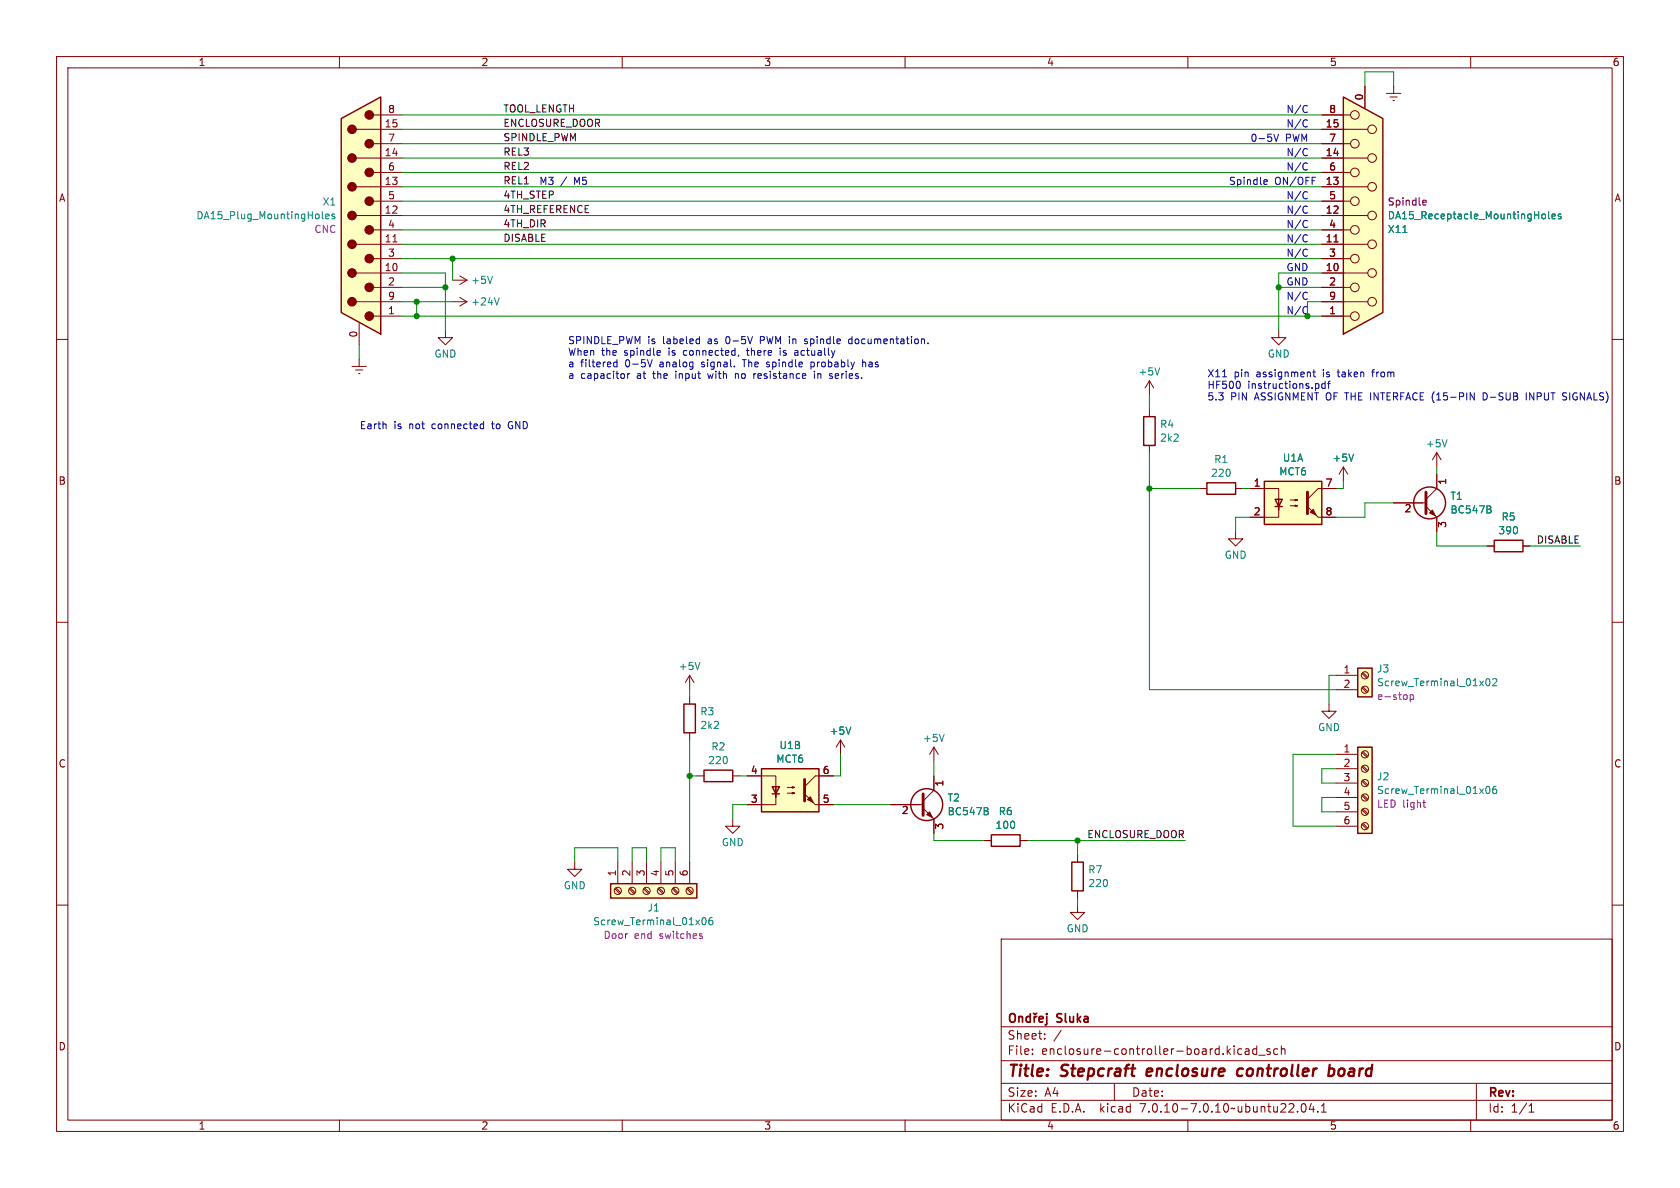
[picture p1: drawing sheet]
<svg xmlns="http://www.w3.org/2000/svg" width="297mm" height="210mm" viewBox="0 0 297 210" stroke-linecap="round" stroke-linejoin="round" font-family="sans-serif">
<g fill="none" stroke="#840000" stroke-width=".18">
<path d="M10 10h277v190h-277zM12 12h273v186h-273zM60 10v2M110 10v2M160 10v2M210 10v2M260 10v2M10 60h2M80 49.5h2.5M81.3 48.8l1.2 .7M82.5 49.5l-1.2 .8M285 60h2"/>
<path d="M203.2 67.3l-.8 1.3M203.2 67.3v2.6M203.2 72.4v1.3M203.2 78.7v1.3M203.2 67.3l.8 1.3M212.1 86.4h1.3M218.4 86.4h1.3M246.4 88.9h5.7M252.1 89.5l1.9 1.9v2.6M254 80l-.8 1.3M254 80v2.6M254 83.8v2.6l-1.9 1.9"/>
<path d="M254 80l.8 1.3M262.9 96.5h1.3M269.2 96.5h1.3M10 110h2M236.2 119.4h3.8M240.8 119l.8 .9M240.9 118.9l.9 .8M285 110h2M132.1 137.2h5.1v3.8v-1.9M139.2 139.2h1.3l-.4 .1v-.2l.4 .1M147.3 137.2h-3.2l-1.9 1.9M148.6 130.8l-.8 1.3"/>
<path d="M148.6 130.8v2.6M148.6 130.8l.8 1.3M234.9 124.5v1.2h1.3l-1.3 1.3-1.2-1.3h1.2M236.2 133.4h3.8M236.2 135.9h3.8M236.2 138.4h3.8M236.2 121.9h3.8M240.8 138.1l.8 .8M240.8 135.6l.8 .8M240.8 133l.8 .9M240.8 121.6l.8 .8M240.9 137.9l.9 .9"/>
<path d="M240.9 135.4l.9 .8M240.9 132.8l.9 .9M240.9 121.4l.9 .9M10 160h2M137.2 140.3v1.9h-5.1M139.2 140.2h1.3l-.4 .1v-.2l.4 .1M144.1 142.2h3.2M190.5 151.1v1.3M190.5 157.5v1.3M236.2 141h3.8M236.2 143.5h3.8M236.2 146.1h3.8"/>
<path d="M240.8 145.7l.8 .9M240.8 143.2l.8 .8M240.8 140.6l.8 .9M240.9 145.5l.9 .9M240.9 143l.9 .8M240.9 140.5l.9 .8M285 160h2M177 166h108v32h-108zM190.5 160v1.3h1.3l-1.3 1.3-1.3-1.3h1.3M60 198v2M110 198v2M160 198v2"/>
<path d="M177 194.5h108M177 191.5h108M177 187.5h108M177 181.5h108M182.5 186.3v.1M182.5 185.5v.1M184.7 183.6v.1M184.7 182.8v.1M187.6 182.1l-1.3 2M197 191.5v3M210 198v2M218.9 186.3l.2 .1 .4-.1"/>
<path d="M219.5 185.5l-.4-.1-.2 .1M220.2 185.5h.5l.1 .9M220.8 185.8h-.5a.29 .29 0 0 0-.2 .3 .29 .29 0 0 0 .2 .3l.5-.1M222.2 185.5l-.5-.1-.2 .3v.4l.1 .2h.6M222.2 184.9v1.5M222.5 186.5h1.2M224.5 185.5l-.3-.1-.2 .2v.2l.5 .2v.3h-.5M225.9 185.5l-.4-.1-.3 .3v.4l.1 .2h.6M226.5 185.5l.2-.1 .4 .1 .1 .9M226.5 184.9v1.5M229.4 196.5v.1M230.2 195.2l.2-.1a.81 .81 0 0 1 .6 .6 .81 .81 0 0 1-.3 .8l-.2 .1a.81 .81 0 0 1-.3-1.4z"/>
<path d="M231.8 195l-.3 1.1h.9M232.2 195.6v1M233 196.5v.1M233.6 196.6h.9M233.6 195.5l.4-.4v1.5M260 198v2M261 191.5v6.5M270.3 196.6h.9M270.3 195.5l.4-.4v1.5"/>
<circle cx="241.3" cy="119.4" r=".63"/>
<circle cx="241.3" cy="121.9" r=".63"/>
<circle cx="241.3" cy="135.9" r=".63"/>
<circle cx="241.3" cy="133.3" r=".63"/>
<circle cx="241.3" cy="138.4" r=".63"/>
<circle cx="241.3" cy="143.5" r=".63"/>
<circle cx="241.3" cy="141" r=".63"/>
<circle cx="241.3" cy="146" r=".63"/>
</g>
<path d="M202.9 189l-.2 .9 .2 .3M203.7 189.4l-1 .1M219.7 189a.66 .66 0 0 0-.9 .3l-.1 .5 .1 .3 .2 .1 .6-.1M235 189l.2-.1 .5 .1 .2 .3-.1 .5a.66 .66 0 0 1-1 .3M235.1 188.2l-.3 2" fill="none" stroke="#840000" stroke-width=".4"/>
<path d="M178.6 179.4a.5 .5 0 0 1 .5-.2 .5 .5 0 0 1 .4 .5v.5a.5 .5 0 0 1-.5 .5 .5 .5 0 0 1-.5-.5zM180.1 179.7v1M180.1 179.8l.2-.1 .4 .1 .1 .9M182.1 179.8l-.4-.1-.3 .3v.4l.2 .2h.5M182.1 179.2v1.5M182.7 179.1l.3 .2 .3-.2M182.8 179.7v1M183.3 179.7l-.3 .1-.2 .2M185.1 179.2v.1M185.1 179.7v1.3l-.3 .2M183.7 180.2l.7-.2-.1-.2-.4-.1-.2 .2 .1 .7h.5" fill="none" stroke="#840000" stroke-width=".3"/>
<g fill="none" stroke="#840000" stroke-width=".25">
<path d="M202.2 73.7h2v5h-2zM213.4 85.3h5v2.1h-5zM264.2 95.5h5v2h-5zM240 118.1h2.6v5.1h-2.6zM134.6 135.9h10.2v7.6h-10.2zM136.5 139.1h1.3l-.6 1.2zM240 132.1h2.6v15.2h-2.6zM136.5 140.3h1.3M189.5 152.4h2v5.1h-2z"/>
<circle cx="252.7" cy="88.9" r="2.82"/>
</g>
<path d="M87 48.8l-.4 1.3M205 65l-.4 1.3M255.8 77.7l-.4 1.3M263.3 90l.3 .3v.3l-.2 .1M263.4 89.5l.2 .2-.2 .3M150.4 128.5l-.4 1.3M262.8 139.1l.2-.1a.68 .68 0 0 1 .4 .6 .68 .68 0 0 1-.4 .7l-.2-.1-.1-.4zM262.8 120.1l.2-.1a.68 .68 0 0 1 .4 .6 .68 .68 0 0 1-.4 .6l-.2-.1-.1-.4zM263.9 120.1l.5-.1 .2 .3-.8 .9h.8M264.5 139l-.4 .1a.85 .85 0 0 0 0 1.2l.4-.1 .1-.5-.2-.2-.4 .1-.1 .1" fill="none" stroke="#008484" stroke-width=".18"/>
<g fill="#ffffc2" stroke="#ffffc2" stroke-width=".18">
<path d="M134.6 135.9h10.2v7.6h-10.2z"/>
<path d="M240 132.1h2.6v15.2h-2.6z"/>
<path d="M240 118.1h2.6v5.1h-2.6z"/>
</g>
<g fill="#840000" stroke="#840000" stroke-width=".18">
<path d="M142.2 140.3l1.9 1.9z"/>
<path d="M142.7 141.4l.6-.6 .5 1.1z"/>
<path d="M252.7 90.7l.5-.5 .5 1z"/>
</g>
<path d="M252.1 87v3.8M142.2 137.8v3.8" fill="none" stroke="#840000" stroke-width=".51"/>
<path d="M249.3 122.8v1.3M249.3 122.9l.4-.1 .2 .2-.1 .6h-.5M251.5 141.9h.5M251.7 142.5l.3 .2" fill="none" stroke="#840084" stroke-width=".18"/>
<path d="M60.3 21l7-3.9v42l-7-3.9z" fill="#ffffc2"/>
<g fill="#840000" stroke="#840000" stroke-width=".18">
<path d="M231.1 89.5l1.9 1.9z"/>
<path d="M231.6 90.6l.6-.6 .5 1.1z"/>
<circle cx="65.3" cy="55.9" r=".76"/>
<circle cx="65.3" cy="50.8" r=".76"/>
<circle cx="65.3" cy="45.7" r=".76"/>
<circle cx="65.3" cy="40.6" r=".76"/>
<circle cx="65.3" cy="35.6" r=".76"/>
<circle cx="65.3" cy="30.5" r=".76"/>
<circle cx="65.3" cy="25.4" r=".76"/>
<circle cx="65.3" cy="20.3" r=".76"/>
<circle cx="62.2" cy="53.3" r=".76"/>
<circle cx="62.2" cy="48.3" r=".76"/>
<circle cx="62.2" cy="43.2" r=".76"/>
<circle cx="62.2" cy="38.1" r=".76"/>
<circle cx="62.2" cy="33" r=".76"/>
<circle cx="62.2" cy="27.9" r=".76"/>
<circle cx="62.2" cy="22.9" r=".76"/>
</g>
<g fill="none" stroke="#840000" stroke-width=".18">
<path d="M245.1 16.5h2.5M245.7 17.1h1.3M246.3 17.8h.2M246.4 15.2v1.3M63 38.1h8.1M63 33h8.1M63 27.9h8.1M63 22.9h8.1M66 35.6h5.1M66 30.5h5.1M66 25.4h5.1M66 20.3h5.1"/>
<path d="M63 53.3h8.1M63 48.3h8.1M63 43.2h8.1M63.5 57.2v3.8M66 55.9h5.1M66 50.8h5.1M66 45.7h5.1M66 40.6h5.1M69.5 42.8h.7M226.1 58.4v1.3h1.2l-1.2 1.3-1.3-1.3h1.3M221 86.4h5.1v3.8v-1.9M226.1 89.5v1.9h-5.1"/>
<path d="M228.1 89.4h1.3l-.4 .1v-.2l.4 .1M228.1 88.4h1.3l-.4 .1v-.2l.4 .1M233 91.4h3.2M236.2 86.4h-3.2l-1.9 1.9M237.5 82.6l-.8 1.2M237.5 82.6v2.5M237.5 82.6l.8 1.2"/>
</g>
<path d="M60.3 21l7-3.9v42l-7-3.9zM223.5 85.1h10.2v7.6h-10.2zM225.4 88.3h1.3l-.6 1.2zM225.4 89.5h1.3" fill="none" stroke="#840000" stroke-width=".25"/>
<path d="M57 37.4v1.1l.2 .2M57.6 38.3l.6-.2-.1-.2-.3-.1-.2 .2v.6h.5M59.1 37.9l-.3-.1-.1 .2v.2l.4 .1v.3h-.4M239.3 80.3l-.4 1.2" fill="none" stroke="#008484" stroke-width=".18"/>
<path d="M223.5 85.1h10.2v7.6h-10.2z" fill="#ffffc2" stroke="#ffffc2" stroke-width=".18"/>
<path d="M231.1 87v3.8" fill="none" stroke="#840000" stroke-width=".51"/>
<path d="M237.5 17.1l7 3.9v34.2l-7 3.9z" fill="#ffffc2"/>
<g fill="none" stroke="#840000" stroke-width=".18">
<path d="M241.3 15.2v3.9M233.7 20.3h5.1M233.7 22.9h8.1M233.7 25.4h5.1M233.7 27.9h8.1M233.7 30.5h5.1M233.7 33h8.1M233.7 35.6h5.1M233.7 38.1h8.1M78.7 58.4v1.3h1.3l-1.3 1.3-1.2-1.3h1.2M80 53.3h2.5M81.3 52.6l1.2 .7"/>
<path d="M82.5 53.3l-1.2 .8M233.7 40.6h5.1M233.7 43.2h8.1M233.7 45.7h5.1M233.7 48.3h8.1M233.7 50.8h5.1M233.7 53.3h8.1M233.7 55.9h5.1M235.8 42.8h.8M62.2 64.8h2.6M62.9 65.4h1.2M63.4 66h.2"/>
<path d="M63.5 63.5v1.3M218.4 94v1.3h1.3l-1.3 1.2-1.2-1.2h1.2M221 86.4h2.5M221 91.4h2.5M233.7 86.4h2.5M233.7 91.4h2.5M246.4 88.9h5.1M254 83.8v2.6M254 91.4v2.6M262.9 96.5h1.3M269.2 96.5h1.3M121.9 119.4l-.7 1.3"/>
<path d="M121.9 119.4v2.5M121.9 119.4l.8 1.3M121.9 123.2v1.3M121.9 129.5v1.3M123.2 137.2h1.3M129.5 137.2h1.3M132.1 137.2h2.5M144.8 137.2h2.5M165.1 137.2v2.5l-1.9 1.9M165.1 132.1v2.5M165.1 132.1l-.8 1.3M165.1 132.1l.8 1.3"/>
<path d="M101.6 152.4v1.3h1.3l-1.3 1.2-1.3-1.2h1.3M108.7 157.1l.9 .9M108.9 156.9l.8 .9M109.2 152.4v3.8M111.3 157.1l.8 .9M111.4 156.9l.9 .9M111.8 152.4v3.8M113.8 157.1l.8 .9M114 156.9l.8 .9M114.3 152.4v3.8M116.3 157.1l.9 .9M116.5 156.9l.8 .9"/>
<path d="M116.8 152.4v3.8M118.9 157.1l.8 .9M119 156.9l.9 .9M119.4 152.4v3.8M121.4 157.1l.9 .9M121.6 156.9l.8 .9M121.9 152.4v3.8M129.5 144.8v1.3h1.3l-1.3 1.2-1.2-1.2h1.2M132.1 142.2h2.5M144.8 142.2h2.5M157.5 142.2h5.7M163.2 142.9l1.9 1.9v2.5"/>
<path d="M174 148.6h1.3M180.3 148.6h1.3"/>
<circle cx="239.5" cy="25.4" r=".76"/>
<circle cx="239.5" cy="35.6" r=".76"/>
<circle cx="239.5" cy="20.3" r=".76"/>
<circle cx="239.5" cy="30.5" r=".76"/>
<circle cx="242.6" cy="22.9" r=".76"/>
<circle cx="242.6" cy="27.9" r=".76"/>
<circle cx="242.6" cy="33" r=".76"/>
<circle cx="242.6" cy="38.1" r=".76"/>
<circle cx="239.5" cy="40.6" r=".76"/>
<circle cx="239.5" cy="55.9" r=".76"/>
<circle cx="239.5" cy="45.7" r=".76"/>
<circle cx="239.5" cy="50.8" r=".76"/>
<circle cx="242.6" cy="43.2" r=".76"/>
<circle cx="242.6" cy="48.3" r=".76"/>
<circle cx="242.6" cy="53.3" r=".76"/>
<circle cx="109.2" cy="157.5" r=".63"/>
<circle cx="111.8" cy="157.5" r=".63"/>
<circle cx="114.3" cy="157.5" r=".63"/>
<circle cx="116.8" cy="157.5" r=".63"/>
<circle cx="119.4" cy="157.5" r=".63"/>
<circle cx="121.9" cy="157.5" r=".63"/>
</g>
<g fill="none" stroke="#840000" stroke-width=".25">
<path d="M237.5 17.1l7 3.9v34.2l-7 3.9zM120.9 124.5h2v5h-2zM124.5 136.1h5v2.1h-5zM107.9 156.2h15.3v2.6h-15.3zM175.3 147.6h5v2h-5z"/>
<circle cx="163.8" cy="142.2" r="2.82"/>
</g>
<g fill="none" stroke="#008484" stroke-width=".18">
<path d="M272.8 37.8l.3 .1 .1 .2v.5l-.4 .1M273.8 37.4v1.1l.2 .2M274.4 38.3l.6-.2-.1-.2-.3-.1-.2 .2v.6h.5M275.9 37.9l-.3-.1-.1 .2v.2l.4 .1v.3h-.4M88.3 52.6l-.5 1.3M248 41.1h.7M239.3 80.3l-.4 1.2M263.3 90l.3 .3v.3l-.2 .1M263.4 89.5l.2 .2-.2 .3M123.7 117.1l-.4 1.3M150.4 128.5l-.4 1.3M166.9 129.8l-.4 1.3"/>
<path d="M174.4 143.4l.3 .2v.3l-.2 .1M174.5 142.8l.2 .2-.2 .3M124.2 162.3l.2-.1a.68 .68 0 0 1 .4 .6 .68 .68 0 0 1-.4 .7l-.2-.1-.1-.4zM125.9 162.2l-.4 .1a.86 .86 0 0 0 0 1.2l.5-.1v-.5l-.2-.2h-.3l-.2 .2"/>
</g>
<path d="M251.6 36.2h.5M251.6 35.5l.3-.1 .2 .3-.6 .1M124 165.5l.2 .2-.2 .2M124 165.1h.1" fill="none" stroke="#840084" stroke-width=".18"/>
<path d="M107.9 156.2h15.3v2.6h-15.3z" fill="#ffffc2" stroke="#ffffc2" stroke-width=".18"/>
<path d="M163.2 140.3v3.8" fill="none" stroke="#840000" stroke-width=".51"/>
<path d="M164.3 143.5l.5 1-1-.5z" fill="#840000" stroke="#840000" stroke-width=".18"/>
<g fill="none" stroke="#0000c2" stroke-width=".18">
<path d="M230.9 18.6l.2 .2M231.1 19.8l-.2 .1M223.5 32.5h.5M223.5 31.8h.4l.1 .3-.6 .1M225.2 23.7l.4 1.3 .4-1.3M230.9 33.9l.2 .1M230.9 39l.2 .1M230.9 28.8l.2 .1M230.9 36.4l.2 .1M230.9 26.3l.2 .1M230.9 21.2l.2 .1M231.1 35l-.2 .1"/>
<path d="M231.1 29.9l-.2 .2M231.1 37.6l-.2 .1M231.1 27.4l-.2 .1M231.1 22.3l-.2 .1M123.3 59.9l.4 .1M123.7 59.5v1.3M134.9 59.5h-.5v1.3M142.7 60l-.3-.1-.2 .2M150.6 60l-.3-.1-.3 .3 .1 .5h.5M150.6 59.5v1.3M230.9 54.2l.2 .1M230.9 41.5l.2 .1"/>
<path d="M230.9 44l.2 .2M230.9 51.7l.2 .1M231.1 55.3l-.2 .2M231.1 40.1l-.2 .1M231.1 42.6l-.2 .2M231.1 45.2l-.2 .1M231.1 52.8l-.2 .1M68.2 75l.1 .8M85.1 74.9l.4 .1M85.5 74.5v1.3M85.5 75.7l-.4 .1M90.1 74.6l-.3 .5 .3 .6"/>
<path d="M108.5 64.6l.2 .3 .4-.1M109.1 63.6v1.3M109.1 64.1l-.4-.1-.2 .2M111 66v.9M111.3 66l-.3 .3M115.3 63.6l-.4 1.3M116.6 62l.2 .3-.6 .1M116.7 62.7l-.1 .1M123.7 60.7l-.4 .1M125.1 66l.2 .9M130 66v.9M130.4 66l-.4 .2"/>
<path d="M130.6 62.7l-.1 .3M131.2 63.6h.7M131.9 62h.5M132.1 61.5l.1 1.2M133.6 66l-.3 .2M134.4 60.2h.5M135.5 64.8l.4 .1M135.6 64.4h.3M135.9 64l-.3 .1M137.9 61.5v.2M137.9 62v.8M140.5 62h.5"/>
<path d="M140.5 62.7h.6M141.1 62.3l-.6 .1M142.2 60.2l.6 .3M142.8 60.6l-.2 .2-.4-.1M143.4 64.1l.3-.1 .2 .1M143.4 64v1.3M143.9 64.7l-.2 .2-.3-.1M144 66v.9M144.6 66v.9M144.8 66l-.2 .2M147 66.5l.2 .2-.2 .2M147 66l.1 .1"/>
<path d="M152.5 64.1l.2-.1 .3 .1v.8M152.5 63.6v1.3M164.1 60.6v.2M216.1 66.6h.7M219.2 67.6v.8M232.1 65.8h.5M232.3 65.3v1.1l.3 .2M233.1 67.9l.1 .2-.1 .5M234.3 67.9l-.4-.1-.2 .3 .1 .5h.5M234.3 67.4v1.3M234.7 67.8h.5M235.1 67.4l-.2 .2v1.1"/>
<path d="M242.5 65.8h.5M242.7 65.4v1.2M259.9 69.4l.7 1.3v-1.3M262.8 69.6l-.6-.2v1.3l.6-.2M269.8 69.4v1.3M270.4 70.7v-1.3l.8 1.3M276.8 69.4l.2 .1M276.9 70.2v.4"/>
</g>
<g fill="none" stroke="#008400" stroke-width=".18">
<path d="M241.3 15.2v-2.5h5.1v2.5M71.1 38.1h162.6M71.1 33h162.6M71.1 35.6h162.6M71.1 27.9h162.6M71.1 30.5h162.6M71.1 22.9h162.6M71.1 20.3h162.6M71.1 25.4h162.6M71.1 45.7h162.6M71.1 55.9h162.6M71.1 43.2h162.6"/>
<path d="M71.1 40.6h162.6M71.1 50.8h7.6M71.1 48.3h7.6v10.1M71.1 53.3h8.9M73.7 53.3v2.6M80 45.7v3.8M226.1 50.8h7.6M233.7 48.3h-7.6v10.1M233.7 53.3h-2.6v2.6M63.5 61v2.5M203.2 69.9v2.5M203.2 80v41.9h33"/>
<path d="M203.2 86.4h8.9M219.7 86.4h1.3M221 91.4h-2.6v2.6M237.5 85.1v1.3h-1.3M246.4 88.9h-5.1v2.5h-5.1M254 94v2.5h8.9M254 82.6v1.2M270.5 96.5h8.9M236.2 119.4h-1.3v5.1M121.9 137.2h1.3M121.9 121.9v1.3M121.9 130.8v21.6"/>
<path d="M130.8 137.2h1.3M148.6 133.4v3.8h-1.3M165.1 134.6v2.6M236.2 135.9h-2.5v2.5h2.5M236.2 133.4h-7.6v12.7h7.6M101.6 152.4v-2.5h7.6v2.5M111.8 152.4v-2.5h2.5v2.5M116.8 152.4v-2.5h2.6v2.5M132.1 142.2h-2.6v2.6M147.3 142.2h10.2M165.1 147.3v1.3h8.9M181.6 148.6h27.9"/>
<path d="M190.5 148.6v2.5M190.5 158.8v1.2M236.2 141h-2.5v2.5h2.5"/>
</g>
<g fill="#008400" stroke="#008400" stroke-width=".18">
<circle cx="190.5" cy="148.6" r=".46"/>
<circle cx="226.1" cy="50.8" r=".46"/>
<circle cx="231.1" cy="55.9" r=".46"/>
<circle cx="73.7" cy="55.9" r=".46"/>
<circle cx="121.9" cy="137.2" r=".46"/>
<circle cx="73.7" cy="53.3" r=".46"/>
<circle cx="78.7" cy="50.8" r=".46"/>
<circle cx="203.2" cy="86.4" r=".46"/>
<circle cx="80" cy="45.7" r=".46"/>
</g>
<g font-size="2.8" fill="#840000">
<text x="178" y="190.9">Title:</text>
<text x="187.7" y="190.9">Stepcraft</text>
<text x="203.6" y="190.9">enclosure</text>
<text x="220.4" y="190.9">controller</text>
<text x="237.3" y="190.9">board</text>
</g>
<g font-size="2.1" fill="#840000">
<text x="178" y="184">Sheet:</text>
<text x="187" y="181.2">Sluka</text>
<text x="178" y="186.7">File:</text>
<text x="184.1" y="186.7">enclosure-controller-board.kicad_sch</text>
<text x="178" y="196.9">KiCad</text>
<text x="178" y="194.1">Size:</text>
<text x="184.7" y="194.1">A4</text>
<text x="185.7" y="196.9">E.D.A.</text>
<text x="194.6" y="196.9">kicad</text>
<text x="200" y="194.1">Date:</text>
<text x="201.8" y="196.9">7.0.10-7.0.10~ubuntu22.04.1</text>
<text x="263" y="194.3">Rev:</text>
<text x="263" y="196.9">Id:</text>
<text x="267.1" y="196.9">1/1</text>
</g>
<g font-size="1.8" fill="#840000">
<text x="35" y="11.9">1</text>
<text x="85" y="11.9">2</text>
<text x="135" y="11.9">3</text>
<text x="185" y="11.9">4</text>
<text x="235" y="11.9">5</text>
<text x="285" y="11.9">6</text>
<text x="241" y="17.9" transform="rotate(-90 241 17.9)">0</text>
<text x="67.9" y="22.6">15</text>
<text x="68.5" y="20.1">8</text>
<text x="234.3" y="22.6">15</text>
<text x="234.9" y="20.1">8</text>
<text x="67.9" y="27.7">14</text>
<text x="68.5" y="25.1">7</text>
<text x="234.3" y="27.7">14</text>
<text x="234.9" y="25.1">7</text>
<text x="10.3" y="35.9">A</text>
<text x="67.9" y="32.8">13</text>
<text x="68.5" y="35.3">5</text>
<text x="68.5" y="30.2">6</text>
<text x="234.3" y="32.8">13</text>
<text x="234.9" y="35.3">5</text>
<text x="234.9" y="30.2">6</text>
<text x="285.3" y="35.9">A</text>
<text x="67.9" y="37.8">12</text>
<text x="68.5" y="40.4">4</text>
<text x="234.3" y="37.8">12</text>
<text x="234.9" y="40.4">4</text>
<text x="67.9" y="42.9">11</text>
<text x="68.5" y="45.5">3</text>
<text x="234.3" y="42.9">11</text>
<text x="234.9" y="45.5">3</text>
<text x="67.9" y="48">10</text>
<text x="68.5" y="50.5">2</text>
<text x="68.5" y="53.1">9</text>
<text x="234.3" y="48">10</text>
<text x="234.9" y="50.5">2</text>
<text x="234.9" y="53.1">9</text>
<text x="63.2" y="59.8" transform="rotate(-90 63.2 59.8)">0</text>
<text x="68.5" y="55.6">1</text>
<text x="234.9" y="55.6">1</text>
<text x="10.3" y="85.9">B</text>
<text x="221.5" y="86.1">1</text>
<text x="234.2" y="86.1">7</text>
<text x="256" y="85.8" transform="rotate(-90 256 85.8)">1</text>
<text x="285.3" y="85.9">B</text>
<text x="221.5" y="91.2">2</text>
<text x="234.2" y="91.2">8</text>
<text x="248.2" y="90.9">2</text>
<text x="256" y="93.4" transform="rotate(-90 256 93.4)">3</text>
<text x="237.4" y="119.1">1</text>
<text x="237.4" y="121.7">2</text>
<text x="10.3" y="135.9">C</text>
<text x="132.6" y="136.9">4</text>
<text x="145.3" y="136.9">6</text>
<text x="237.4" y="133.1">1</text>
<text x="237.4" y="135.6">2</text>
<text x="285.3" y="135.9">C</text>
<text x="132.6" y="142">3</text>
<text x="145.3" y="142">5</text>
<text x="167.1" y="139.1" transform="rotate(-90 167.1 139.1)">1</text>
<text x="237.4" y="138.2">3</text>
<text x="237.4" y="140.7">4</text>
<text x="237.4" y="143.3">5</text>
<text x="159.3" y="144.2">2</text>
<text x="167.1" y="146.8" transform="rotate(-90 167.1 146.8)">3</text>
<text x="237.4" y="145.8">6</text>
<text x="109" y="155" transform="rotate(-90 109 155)">1</text>
<text x="111.5" y="155" transform="rotate(-90 111.5 155)">2</text>
<text x="114" y="155" transform="rotate(-90 114 155)">3</text>
<text x="116.6" y="155" transform="rotate(-90 116.6 155)">4</text>
<text x="119.1" y="155" transform="rotate(-90 119.1 155)">5</text>
<text x="121.7" y="155" transform="rotate(-90 121.7 155)">6</text>
<text x="10.3" y="185.9">D</text>
<text x="285.3" y="185.9">D</text>
<text x="35" y="199.9">1</text>
<text x="85" y="199.9">2</text>
<text x="135" y="199.9">3</text>
<text x="185" y="199.9">4</text>
<text x="235" y="199.9">5</text>
<text x="285" y="199.9">6</text>
</g>
<g font-size="1.8">
<text x="88.9" y="22.5">ENCLOSURE_DOOR</text>
<text x="88.9" y="20">TOOL_LENGTH</text>
<text x="88.9" y="25.1">SPINDLE_PWM</text>
<text x="88.9" y="27.6">REL3</text>
<text x="88.9" y="35.2">4TH_STEP</text>
<text x="88.9" y="30.1">REL2</text>
<text x="88.9" y="32.7">REL1</text>
<text x="88.9" y="37.8">4TH_REFERENCE</text>
<text x="88.9" y="40.3">4TH_DIR</text>
<text x="88.9" y="42.8">DISABLE</text>
<text x="271.6" y="96.2">DISABLE</text>
<text x="192.1" y="148.2">ENCLOSURE_DOOR</text>
</g>
<g font-size="1.8" fill="#0000c2">
<text x="227.3" y="22.6">N/C</text>
<text x="227.3" y="20.1">N/C</text>
<text x="221" y="25.2">0-5V</text>
<text x="227.2" y="25.2">PWM</text>
<text x="227.3" y="27.7">N/C</text>
<text x="95.2" y="32.8">M3</text>
<text x="99.1" y="32.8">/</text>
<text x="101.6" y="32.8">M5</text>
<text x="217.2" y="32.8">Spindle</text>
<text x="225.4" y="32.8">ON/OFF</text>
<text x="227.3" y="35.3">N/C</text>
<text x="227.3" y="30.2">N/C</text>
<text x="227.3" y="40.4">N/C</text>
<text x="227.3" y="37.9">N/C</text>
<text x="227.3" y="42.9">N/C</text>
<text x="227.3" y="45.5">N/C</text>
<text x="227.3" y="48">GND</text>
<text x="227.3" y="53.1">N/C</text>
<text x="227.3" y="50.6">GND</text>
<text x="227.3" y="55.6">N/C</text>
<text x="100.3" y="60.9">SPINDLE_PWM</text>
<text x="100.3" y="63">When</text>
<text x="100.3" y="65">a</text>
<text x="102.6" y="65">filtered</text>
<text x="106.3" y="63">the</text>
<text x="110.5" y="63">spindle</text>
<text x="110.7" y="65">0-5V</text>
<text x="114.5" y="60.9">is</text>
<text x="116.9" y="65">analog</text>
<text x="117.3" y="60.9">labeled</text>
<text x="118.5" y="63">is</text>
<text x="121.3" y="63">connected,</text>
<text x="124.5" y="65">signal.</text>
<text x="125.4" y="60.9">as</text>
<text x="128.8" y="60.9">0-5V</text>
<text x="132" y="65">The</text>
<text x="132.7" y="63">there</text>
<text x="135" y="60.9">PWM in</text>
<text x="136.4" y="65">spindle</text>
<text x="138.7" y="63">is</text>
<text x="141.5" y="63">actually</text>
<text x="143.3" y="60.9">spindle</text>
<text x="144.4" y="65">probably</text>
<text x="151.3" y="60.9">documentation.</text>
<text x="153.7" y="65">has</text>
<text x="100.3" y="67.1">a</text>
<text x="102.6" y="67.1">capacitor</text>
<text x="112.7" y="67.1">at</text>
<text x="115.8" y="67.1">the</text>
<text x="119.9" y="67.1">input</text>
<text x="125.8" y="67.1">with</text>
<text x="130.8" y="67.1">no</text>
<text x="134.3" y="67.1">resistance</text>
<text x="145.2" y="67.1">in</text>
<text x="148.1" y="67.1">series.</text>
<text x="213.4" y="66.8">X11</text>
<text x="213.4" y="68.8">HF500</text>
<text x="213.4" y="70.9">5.3</text>
<text x="217.6" y="70.9">PIN</text>
<text x="218.2" y="66.8">pin</text>
<text x="220.6" y="68.8">instructions.pdf</text>
<text x="221.9" y="70.9">ASSIGNMENT OF THE INTERFACE (15-PIN</text>
<text x="222.2" y="66.8">assignment</text>
<text x="234.2" y="66.8">is</text>
<text x="237" y="66.8">taken</text>
<text x="243.3" y="66.8">from</text>
<text x="263.2" y="70.9">D-SUB</text>
<text x="271" y="70.9">INPUT</text>
<text x="277.7" y="70.9">SIGNALS)</text>
<text x="63.5" y="76">Earth</text>
<text x="69.6" y="76">is</text>
<text x="72.4" y="76">not</text>
<text x="76.6" y="76">connected</text>
<text x="87.5" y="76">to</text>
<text x="90.5" y="76">GND</text>
</g>
<g font-size="1.8" fill="#008484">
<text x="34.6" y="39">DA15_Plug_MountingHoles</text>
<text x="56.9" y="36.5">X1</text>
<text x="245.2" y="41.4">X11</text>
<text x="245.2" y="39">DA15_Receptacle_MountingHoles</text>
<text x="83.2" y="50.4">+5V</text>
<text x="83.2" y="54.2">+24V</text>
<text x="76.7" y="63.4">GND</text>
<text x="224" y="63.4">GND</text>
<text x="201.2" y="66.6">+5V</text>
<text x="205" y="75.9">R4</text>
<text x="205" y="78.3">2k2</text>
<text x="214.6" y="82.1">R1</text>
<text x="226.7" y="81.8">U1A</text>
<text x="235.5" y="81.8">+5V</text>
<text x="252" y="79.3">+5V</text>
<text x="214" y="84.5">220</text>
<text x="226" y="84.2">MCT6</text>
<text x="256.3" y="88.6">T1</text>
<text x="256.3" y="91">BC547B</text>
<text x="264.8" y="94.6">390</text>
<text x="265.4" y="92.2">R5</text>
<text x="216.4" y="99">GND</text>
<text x="119.9" y="118.7">+5V</text>
<text x="243.3" y="119.1">J3</text>
<text x="243.3" y="121.5">Screw_Terminal_01x02</text>
<text x="123.7" y="126.7">R3</text>
<text x="123.7" y="129.1">2k2</text>
<text x="146.6" y="130.1">+5V</text>
<text x="163.1" y="131.4">+5V</text>
<text x="232.9" y="129.5">GND</text>
<text x="125.1" y="135.3">220</text>
<text x="125.7" y="132.9">R2</text>
<text x="137.1" y="135">MCT6</text>
<text x="137.7" y="132.6">U1B</text>
<text x="167.4" y="141.9">T2</text>
<text x="243.3" y="138.1">J2</text>
<text x="243.3" y="140.6">Screw_Terminal_01x06</text>
<text x="127.5" y="149.8">GND</text>
<text x="167.4" y="144.3">BC547B</text>
<text x="175.9" y="146.7">100</text>
<text x="176.5" y="144.3">R6</text>
<text x="192.3" y="154.6">R7</text>
<text x="99.6" y="157.4">GND</text>
<text x="114.4" y="161.3">J1</text>
<text x="192.3" y="157">220</text>
<text x="104.8" y="163.8">Screw_Terminal_01x06</text>
<text x="188.5" y="165">GND</text>
</g>
<g font-size="1.8" fill="#840084">
<text x="55.5" y="41.4">CNC</text>
<text x="245.2" y="36.5">Spindle</text>
<text x="243.3" y="123.9">e-stop</text>
<text x="243.3" y="143">LED light</text>
<text x="106.6" y="166.2">Door</text>
<text x="112.1" y="166.2">end</text>
<text x="116.7" y="166.2">switches</text>
</g>
</svg>
